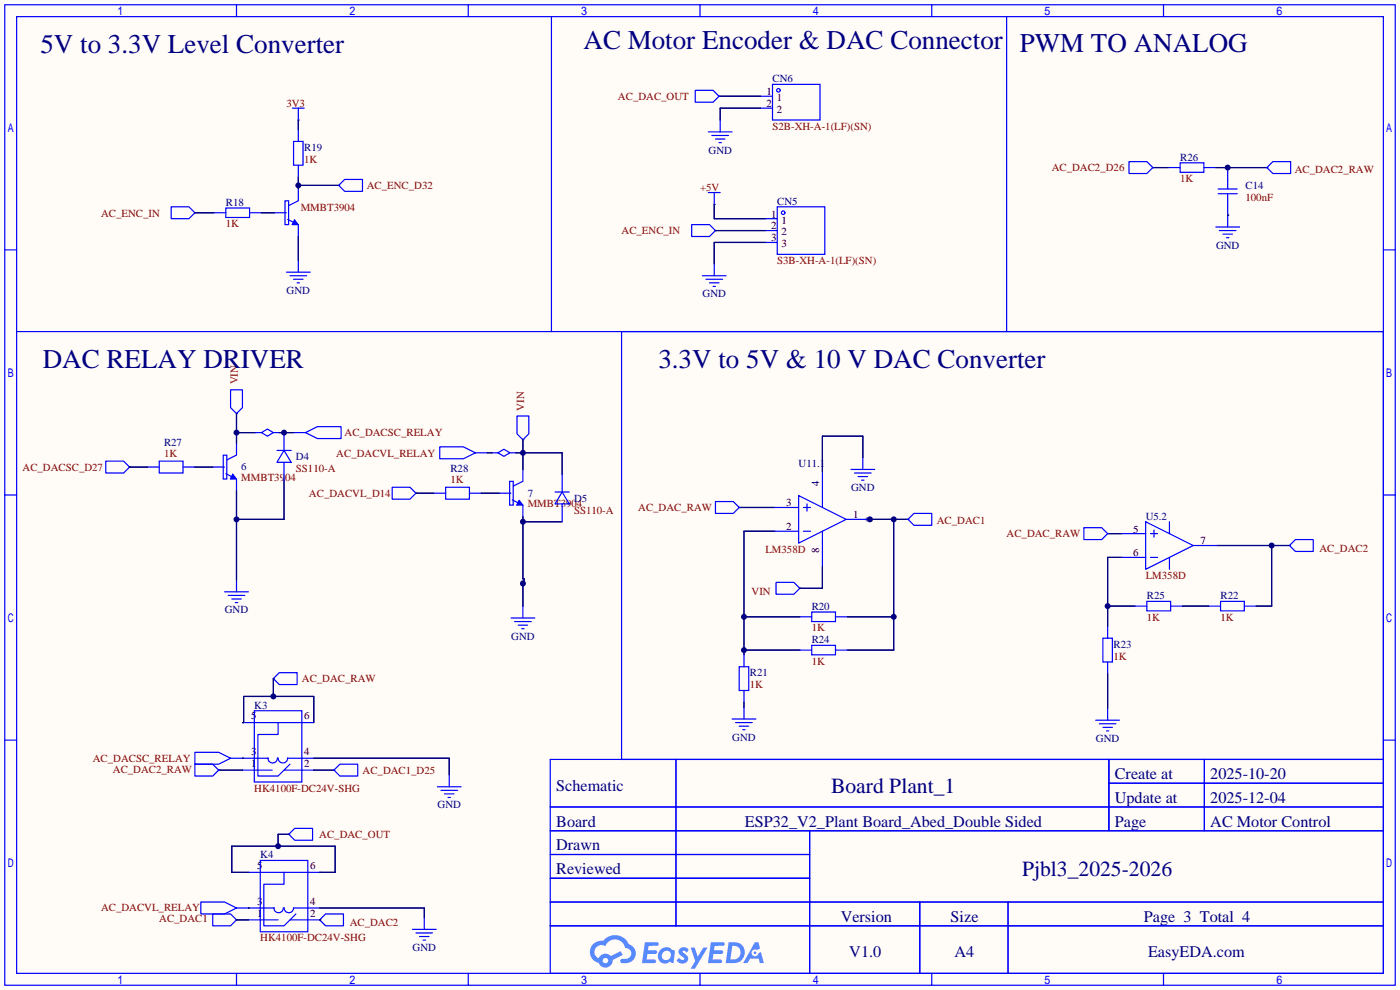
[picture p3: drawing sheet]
<svg xmlns="http://www.w3.org/2000/svg" width="299mm" height="212mm" viewBox="0 0 299 212" stroke-linecap="round" stroke-linejoin="round" font-family="sans-serif">
<path d="M0 0h299.2v211.6h-299.2z" fill="#fffcf7"/>
<g fill="#999">
<circle cx="185.4" cy="111" r=".51"/>
<circle cx="111.8" cy="124.5" r=".51"/>
</g>
<g fill="none" stroke="#00f" stroke-width=".25">
<path d="M1 1h297.2v209.6h-297.2zM3.6 3.6h292.1v204.4h-292.1zM50.5 1v2.6M100.1 1v2.6M149.6 1v2.6M199.1 1v2.6M248.7 1v2.6M1 53.4h2.6M295.7 53.4h2.5M1 105.8h2.6M295.7 105.8h2.5M1 158.2h2.6"/>
<path d="M295.7 158.2h2.5M117.6 162.3h178.1v45.7h-178.1zM117.6 172.5h178.1M117.6 177.5h178.1M144.5 162.3v35.6M173 177.5v30.5M237 162.3v15.2M237 167.4h58.7M257.4 162.3v15.2M117.6 182.6h55.4M117.6 192.8h178.1M117.6 187.7h55.4"/>
<path d="M117.6 197.9h178.1M196.6 192.8v15.2M215.4 192.8v15.2M50.5 208v2.6M100.1 208v2.6M149.6 208v2.6M199.1 208v2.6M248.7 208v2.6"/>
</g>
<g fill="#5487ff">
<path d="M145.3 202.7a1.3 1.3 0 0 1 1.9 .3l-.4 .6a.54 .54 0 0 0-.9-.2l.1 .2a1.34 1.34 0 0 1 .9 1.8 1.47 1.47 0 0 1-2.3-.1l.5-.6 .8 .5a.31 .31 0 0 0 .4-.3 .31 .31 0 0 0-.3-.4 1.12 1.12 0 0 1-.7-1.8z"/>
<path d="M147.6 202.5h.9l.6 2 1.2-2h.9l-2.7 4.6h-.9l1-1.7z"/>
<path d="M137.8 201.4h1.7a1.31 1.31 0 0 1 1.2 .2 .4 .4 0 0 1-.3 .5l-1.8 .1-.1 .9h1.6a.4 .4 0 0 1 .4 .4 .4 .4 0 0 1-.5 .4h-1.6l-.2 1.2h1.4a.46 .46 0 0 1 .5 0 .46 .46 0 0 1 .1 .5l-.4 .2h-2.6z"/>
<path d="M151.9 201.4h1.7a1.32 1.32 0 0 1 1.2 .2 .39 .39 0 0 1-.3 .5l-1.8 .1-.1 .9h1.6a.4 .4 0 0 1 .4 .4 .4 .4 0 0 1-.4 .4h-1.7l-.2 1.2h1.4a.46 .46 0 0 1 .5 0 .46 .46 0 0 1 .1 .5l-.4 .2h-2.6z"/>
<path d="M161.3 201.4h.8l.3 1.3-.6 .4a.75 .75 0 0 0-1.1 .3 .75 .75 0 0 0 .5 1 .75 .75 0 0 0 .9-.7l.5-.2 .6 2.3h-.8l-.3-.9h-1.8l-.5 .9h-1z"/>
<path d="M155.7 201.4l-.6 4.4h1.5a2.27 2.27 0 0 0 2.6-2.2 2.27 2.27 0 0 0-2.7-2.2zM156.5 202.1a1.5 1.5 0 0 1 1.8 1.6 1.5 1.5 0 0 1-1.9 1.4h-.3z"/>
<path d="M141.2 203a1.6 1.6 0 0 0-.3 2.3 1.6 1.6 0 0 0 2.3 .2l.7 .3 .3-2.4-.1-.3-.5-.1a1.58 1.58 0 0 0-2.4 0zM141.8 203.5a.98 .98 0 0 1 1.6 .4 .98 .98 0 0 1-1.1 1.3 .94 .94 0 0 1-.9-.7 .94 .94 0 0 1 .4-1z"/>
<path d="M126.8 201.8a2.37 2.37 0 0 0 1.1 4 1.54 1.54 0 0 0 1.8 1 1.54 1.54 0 0 0 1.2-1.6l2.2-1.1-.5-.8-2 1a1.57 1.57 0 0 0-2.7 .5 1.5 1.5 0 0 1-.7-2.1 1.5 1.5 0 0 1 2.2-.5 2.23 2.23 0 0 1 2.3-1.4 2.23 2.23 0 0 1 2 1.8 1.16 1.16 0 0 1 1.2 1.1 1.16 1.16 0 0 1-1.1 1.2h-.7a.47 .47 0 0 0-.5 .4 .47 .47 0 0 0 .4 .5 2.17 2.17 0 0 0 2.5-.9 2.17 2.17 0 0 0-.3-2.7l-.8-.4a3.2 3.2 0 0 0-5.5-.7l-1.1 .1zM128.8 205.3a.6 .6 0 0 1 1.2 0 .6 .6 0 0 1-1.2 0z"/>
<circle cx="161.4" cy="203.6" r=".28"/>
</g>
<g fill="none" stroke="#00f" stroke-width=".25">
<path d="M117.9 3.6v67.3M148.6 19.3h3.8l1.3 1.3-1.3 1.2h-3.8zM165.1 18h10.2v7.7h-10.2zM215.1 3.6v67.3M62.5 23.1h2.5M62.7 30.2h2.1v5.1h-2.1zM63.8 25.7h.1M63.8 23.1v2.6M63.8 27.7v2.5M63.8 35.3v2.5M72.4 39.6l1.3-1.2h3.8v2.5h-3.8zM72.4 39.6h.1"/>
<path d="M151.4 28.2h5.1M152.1 29h3.6M152.9 29.7h2M153.7 20.6h.1M153.7 30.5h.5M153.9 25.7v2.5M162.6 20.6h2.5M162.6 23.1h2.5M241.3 34.5h3.8l1.3 1.3-1.3 1.3h-3.8zM246.4 35.8h.1M249.7 35.8h2.5M252.2 34.8h5.1v2h-5.1z"/>
<path d="M257.3 35.8h2.5M262.4 35.8v4.6M270.8 35.8h.1M272 34.5h3.8v2.6h-3.8l-1.2-1.3zM36.6 44.2h3.8l1.3 1.3-1.3 1.2h-3.8zM41.7 45.5h.1M45.7 45.5h2.6M48.3 44.4h5v2.1h-5zM53.3 45.5h2.6M58.7 45.5h2.5M60.9 42.9h.8v5.1h-.8zM61.2 58.2h5.1"/>
<path d="M61.5 46.9l1.2 .6M62 58.9h3.5M62.7 59.7h2.1M63 47l.7 1h-1.3zM63 47.5l.1 .3h-.4l.3-.6 .5 .7h-.8M63.7 42.9l-2 1M63.8 40.4v2.5M63.8 48v2.5M63.8 55.6v2.6M147.8 48h3.8l1.3 1.3-1.3 1.2h-3.8zM150.1 58.9h5.1M150.9 59.7h3.5"/>
<path d="M151.4 41.1h2.5M152.7 43.7h.1M152.7 41.1v2.6M152.7 56.4v2.5M152.9 49.3h.1M163.6 46.7h2.5M163.6 49.3h2.5M163.6 51.8h2.5M166.1 44.2h10.2v10.2h-10.2zM259.8 48.5h5.1M260.3 40.4h4.1M260.3 41.4h4.1"/>
<path d="M260.6 49.3h3.6M261.4 50h2M262.1 50.8h.5M262.4 41.4v7.1M3.6 70.9h292.1M63.5 60.5h.5M132.8 70.9h162.9v91.4h-162.9zM151.6 60.5h2.1M152.4 61.2h.5M22.6 98.6h3.8l1.3 1.2-1.3 1.3h-3.8zM27.7 99.8h.1M31.5 99.8h2.5"/>
<path d="M34 98.6h5.1v2.5h-5.1zM39.1 99.8h2.6M45.5 99.8h2.5M47.7 97.3h.8v5.1h-.8zM49.3 83.3h2.5v3.8l-1.3 1.3-1.2-1.3zM50.5 97.3l-2 1M50.5 88.4h.1M50.5 94.7v2.5M54.6 92.5h1.3M55.9 92.5l1.2-.8 1.3 .8-1.3 .7zM58.4 92.5h1.3M59.2 96.3h3"/>
<path d="M60.7 96.3l1.5 2.5h-3zM60.7 92.5v3.8M60.7 98.8v3.8M62.7 92.5h2.6M65.3 92.5l2.5-1.3h5.1v2.5h-5.1zM94 95.5h5.1l2.5 1.3-2.5 1.2h-5.1zM101.6 96.8h2.5M105.2 96.8h1.2M106.4 96.8l1.3-.8 1.3 .8-1.3 .7zM109 96.8h1.2M110.5 88.9h2.5v3.8l-1.2 1.3-1.3-1.3zM111.8 94h.1"/>
<path d="M184.4 97.8v2.5M48.3 101.2l1.2 .7M49.7 101.3l.8 1.1h-1.3zM49.7 101.9l.2 .2h-.4l.2-.5 .6 .6h-.8M50.5 102.4v2.5M83.8 104.1h3.8l1.3 1.3-1.3 1.3h-3.8zM88.9 105.4h.1M92.7 105.4h2.5M95.2 104.1h5.1v2.6h-5.1zM100.3 105.4h2.6M106.7 105.4h2.5M108.9 102.9h.8v5h-.8z"/>
<path d="M109.5 106.8l1.2 .6M111 107.4l.1 .3h-.4l.3-.5 .5 .6h-.8M111 106.9l.7 1h-1.3zM111.7 102.9l-2 1M111.8 100.3v2.5M111.8 108v2.5M118.6 105.2h3.1M120.1 105.2l1.6 2.5h-3.1zM120.1 101.3v3.9M120.1 107.7v3.8M152.9 107.2h3.8l1.3 1.3-1.3 1.2h-3.8zM158 108.5h.1"/>
<path d="M165.6 113.5h5.1M165.6 108.5h5.1M170.7 105.9l10.1 5.1-10.1 5.1zM171.7 113.5h1.5M171.7 108.5h1.5M172.5 107.7v1.5M175.8 100.8v7.7M175.8 113.5v7.7M180.8 111h5.1M181.9 100.3h5M182.6 101.1h3.6M183.4 101.9h2"/>
<path d="M184.1 102.6h.6M194.1 111h.1M195.3 109.7h3.8v2.6h-3.8l-1.2-1.3zM231.6 112.8h3.9l1.2 1.2-1.2 1.3h-3.9zM236.7 114h.1M239.8 119.1h5.1M239.8 114h5.1M244.9 111.5l10.1 5.1-10.1 5.1zM245.9 119.1h1.5M245.9 114h1.5M246.6 113.3v1.5M249.9 111.5v2.5"/>
<path d="M249.9 119.1v2.6M255 116.6h5.1M275.6 116.6h.1M276.9 115.3h3.8v2.6h-3.8l-1.3-1.3zM48 126.5h5.1M48.8 127.3h3.5M49.5 128h2.1M50.3 128.8h.5M50.5 124v2.5M109.2 132.1h5.1M110 132.8h3.5M110.7 133.6h2.1"/>
<path d="M111.5 134.4h.5M111.8 129.5v2.6M159 140v2.5M165.9 124.5h3.8l1.2 1.2-1.2 1.3h-3.8zM170.9 125.7h.1M170.9 131.8h2.6M170.9 138.9h2.6M173.5 130.8h5.1v2h-5.1zM173.5 137.9h5.1v2.1h-5.1zM178.6 131.8h2.5M178.6 138.9h2.5M235.7 136.4h2v5.1h-2z"/>
<path d="M236.7 133.9v2.5M242.6 129.5h2.5M245.1 128.5h5.1v2.1h-5.1zM250.2 129.5h2.5M258.3 129.5h2.6M260.9 128.5h5v2.1h-5zM265.9 129.5h2.6M51.8 154.4h15.3M54.4 151.9h10.1v15.2h-10.1zM58.4 145h.1M59.4 154.4v2.6h-4.3v8.9h4.3l2.6-2.6M59.7 143.8h3.8v2.5h-3.8l-1.3-1.3z"/>
<path d="M156.5 153.7h5M157.2 154.4h3.6M158 142.5h2v5.1h-2zM158 155.2h2M158.7 156h.6M159 147.6v2.5M159 151.1v2.6M234.2 153.9h5.1M234.9 154.7h3.6M235.7 155.4h2M236.5 156.2h.5M236.7 141.5v2.5"/>
<path d="M236.7 151.4v2.5M41.7 160.8h5l2.6 1.3-2.6 1.2h-5zM41.7 163.3h3.8l1.2 1.3-1.2 1.3h-3.8zM46.7 164.6h.1M49.3 162.1h8.1M51.8 164.6h6.4M57.3 162a1.01 1.01 0 0 0 1 1.1 1.01 1.01 0 0 0 1-1.1M59.5 162a1.01 1.01 0 0 0 1 1.1 1.01 1.01 0 0 0 1-1.1M60.7 164.6h6.4M61.5 162.1h5.6M61.7 178.3h.1M63 177h3.8v2.6h-3.8l-1.3-1.3z"/>
<path d="M71.4 164.6h.1M72.6 163.3h3.9v2.6h-3.9l-1.2-1.3zM93.5 168.1h5.1M94.2 168.9h3.6M95 169.7h2M95.8 170.4h.5M96 165.6v2.5M42.9 192.8h5.1l2.5 1.3-2.5 1.2h-5.1zM45.5 195.3h3.8l1.2 1.3-1.2 1.3h-3.8zM50.5 196.6h.1M50.5 194.1h8.2M53.1 196.6h6.3"/>
<path d="M53.1 186.4h15.2M55.6 183.9h10.2v15.2h-10.2zM58.5 194a1.01 1.01 0 0 0 1 1.1 1.01 1.01 0 0 0 1.1-1.1M60.7 186.4v2.6h-4.3v8.9h4.3l2.5-2.6M60.7 194a1.01 1.01 0 0 0 1 1.1 1.01 1.01 0 0 0 1-1.1M62 196.6h6.3M62.7 194.1h5.6M68.3 196.6l1.3-1.3h3.8v2.6h-3.8zM68.3 196.6h.1M88.1 198.6h5.1M88.9 199.4h3.6M90.7 196.1v2.5"/>
<path d="M89.7 200.2h2M90.4 200.9h.5"/>
<circle cx="166.4" cy="19.3" r=".38"/>
<circle cx="167.4" cy="45.5" r=".38"/>
</g>
<g fill="none" stroke="#000080" stroke-width=".25">
<path d="M63.8 25.7v2M63.8 37.8v2.6M63.8 39.6h8.6M153.7 20.6h8.9M162.6 23.1h-8.7v2.6M246.4 35.8h3.3M259.8 35.8h11M41.7 45.5h4M55.9 45.5h2.8M63.8 50.5v5.1M152.7 43.7v3h10.9M152.9 49.3h10.7"/>
<path d="M163.6 51.8h-10.9v4.6M262.4 46h.1M27.7 99.8h3.8M41.7 99.8h3.8M50.5 88.4v6.3M50.5 92.5h4.1M59.7 92.5h3M104.1 96.8h1.1M110.2 96.8h9.9v4.5M111.8 94v6.3M184.4 97.8v-4.6h-8.6v7.6M50.5 104.9v19.1"/>
<path d="M60.7 102.6v8.4h-10.2M88.9 105.4h3.8M102.9 105.4h3.8M111.8 110.5v13.2h.2v1h-.2M111.8 111.5h8.3M158 108.5h7.6M165.6 113.5h-6.6v26.5M185.4 111h8.7M191 111v27.9h-9.9M236.7 114h3.1M239.8 119.1h-3.1v14.8M260.1 116.6h15.5"/>
<path d="M271.8 116.6v12.9h-3.3M111.8 124.5v5M159 131.8h11.9M159 138.9h11.9M175.8 121.2v4.5h-4.9M181.1 131.8h9.9M236.7 129.5h5.9M252.7 129.5h5.6M51.8 154.4h.3v-5.6h15v5.6M58.4 145v3.8M159 150.1v1M236.7 144v7.4"/>
<path d="M46.7 164.6h5.1M51.8 162.1h.1M61.7 178.3h-2.3v2.5M67.1 164.6h4.3M67.1 162.1h28.9v3.5M50.5 196.6h2.6M53.1 194.1h.1M53.1 186.4h-3.6v-5.6h22.1v5.6h-3.3M68.3 196.6h.1M68.3 194.1h22.4v2"/>
</g>
<g fill="#000080">
<circle cx="63.8" cy="39.6" r=".63"/>
<circle cx="191" cy="111" r=".63"/>
<circle cx="191" cy="131.8" r=".63"/>
<circle cx="185.9" cy="111" r=".63"/>
<circle cx="159" cy="131.8" r=".63"/>
<circle cx="159" cy="138.9" r=".63"/>
<circle cx="271.8" cy="116.6" r=".63"/>
<circle cx="236.7" cy="129.5" r=".63"/>
<circle cx="50.5" cy="92.5" r=".63"/>
<circle cx="50.5" cy="111" r=".63"/>
<circle cx="111.8" cy="111.5" r=".63"/>
<circle cx="111.8" cy="124.7" r=".63"/>
<circle cx="58.4" cy="148.8" r=".63"/>
<circle cx="59.4" cy="180.8" r=".63"/>
<circle cx="262.4" cy="35.8" r=".63"/>
<circle cx="60.7" cy="92.5" r=".63"/>
<circle cx="111.8" cy="96.8" r=".63"/>
</g>
<g font-size="5.8" fill="#000080">
<text x="8.6" y="11.3">5V to 3.3V Level Converter</text>
<text x="124.7" y="10.5">AC Motor Encoder &amp; DAC Connector</text>
<text x="217.9" y="11">PWM TO ANALOG</text>
<text x="9.1" y="78.6">DAC RELAY DRIVER</text>
<text x="140.7" y="78.6">3.3V to 5V &amp; 10 V DAC Converter</text>
</g>
<g font-size="4.6" fill="#000080">
<text x="177.6" y="169.4">Board Plant_1</text>
<text x="218.5" y="187.2">Pjbl3_2025-2026</text>
</g>
<g font-size="3.5" fill="#000080">
<text x="238.3" y="166.5">Create at</text>
<text x="258.7" y="166.5">2025-10-20</text>
<text x="118.9" y="169.1">Schematic</text>
<text x="238.3" y="171.6">Update at</text>
<text x="258.7" y="171.6">2025-12-04</text>
<text x="118.9" y="176.7">Board</text>
<text x="159.2" y="176.7">ESP32_V2_Plant Board_Abed_Double Sided</text>
<text x="238.3" y="176.7">Page</text>
<text x="258.7" y="176.7">AC Motor Control</text>
<text x="118.9" y="181.8">Drawn</text>
<text x="118.9" y="186.8">Reviewed</text>
<text x="179.7" y="197">Version</text>
<text x="203.2" y="197">Size</text>
<text x="244.5" y="197">Page 3 Total 4</text>
<text x="181.5" y="204.6">V1.0</text>
<text x="204" y="204.6">A4</text>
<text x="245.4" y="204.6">EasyEDA.com</text>
</g>
<g font-size="2.3" fill="#000080">
<text x="165.1" y="17.6">CN6</text>
<text x="65" y="32.3">R19</text>
<text x="151.4" y="32.8">GND</text>
<text x="252.2" y="34.3">R26</text>
<text x="266.2" y="40.4">C14</text>
<text x="48.3" y="44">R18</text>
<text x="166.1" y="43.7">CN5</text>
<text x="259.9" y="53.1">GND</text>
<text x="61.3" y="62.8">GND</text>
<text x="150.2" y="63.5">GND</text>
<text x="35.1" y="95.4">R27</text>
<text x="51.6" y="100.6">6</text>
<text x="63.2" y="98.3">D4</text>
<text x="96.3" y="100.9">R28</text>
<text x="170.7" y="99.9">U11.1</text>
<text x="112.8" y="106.1">7</text>
<text x="122.7" y="107.2">D5</text>
<text x="181.9" y="104.9">GND</text>
<text x="244.9" y="111">U5.2</text>
<text x="48.1" y="131.1">GND</text>
<text x="173.5" y="130.3">R20</text>
<text x="245.1" y="128.1">R25</text>
<text x="260.9" y="128.1">R22</text>
<text x="109.3" y="136.7">GND</text>
<text x="173.5" y="137.5">R24</text>
<text x="238" y="138.5">R23</text>
<text x="160.3" y="144.6">R21</text>
<text x="54.4" y="151.4">K3</text>
<text x="156.5" y="158.3">GND</text>
<text x="234.2" y="158.5">GND</text>
<text x="93.5" y="172.8">GND</text>
<text x="55.6" y="183.4">K4</text>
<text x="88.2" y="203.2">GND</text>
</g>
<g font-size="2.3" fill="#800000">
<text x="61.2" y="22.8">3V3</text>
<text x="132.1" y="21.4">AC_DAC_OUT</text>
<text x="165.1" y="27.7">S2B-XH-A-1(LF)(SN)</text>
<text x="65" y="34.8">1K</text>
<text x="78.4" y="40.4">AC_ENC_D32</text>
<text x="149.6" y="40.8">+5V</text>
<text x="224.8" y="36.6">AC_DAC2_D26</text>
<text x="252.2" y="38.9">1K</text>
<text x="276.7" y="36.9">AC_DAC2_RAW</text>
<text x="21.6" y="46.3">AC_ENC_IN</text>
<text x="64.3" y="45">MMBT3904</text>
<text x="266.2" y="43">100nF</text>
<text x="48.3" y="48.6">1K</text>
<text x="132.8" y="50.1">AC_ENC_IN</text>
<text x="166.1" y="56.4">S3B-XH-A-1(LF)(SN)</text>
<text x="50.8" y="82.2" transform="rotate(-90 50.8 82.2)">VIN</text>
<text x="112" y="87.8" transform="rotate(-90 112 87.8)">VIN</text>
<text x="73.7" y="93.3">AC_DACSC_RELAY</text>
<text x="4.8" y="100.6">AC_DACSC_D27</text>
<text x="35.1" y="97.7">1K</text>
<text x="63.2" y="100.9">SS110-A</text>
<text x="71.9" y="97.6">AC_DACVL_RELAY</text>
<text x="51.6" y="102.8">MMBT3904</text>
<text x="66" y="106.2">AC_DACVL_D14</text>
<text x="96.3" y="103.3">1K</text>
<text x="112.8" y="108.4">MMBT3904</text>
<text x="122.7" y="109.8">SS110-A</text>
<text x="136.4" y="109.3">AC_DAC_RAW</text>
<text x="200.2" y="112.1">AC_DAC1</text>
<text x="163.6" y="118.2">LM358D</text>
<text x="215.1" y="114.9">AC_DAC_RAW</text>
<text x="282" y="117.9">AC_DAC2</text>
<text x="244.9" y="123.7">LM358D</text>
<text x="160.6" y="127.1">VIN</text>
<text x="173.5" y="134.9">1K</text>
<text x="245.1" y="132.6">1K</text>
<text x="260.9" y="132.6">1K</text>
<text x="173.5" y="142">1K</text>
<text x="238" y="141">1K</text>
<text x="64.5" y="145.8">AC_DAC_RAW</text>
<text x="160.3" y="147.1">1K</text>
<text x="19.8" y="162.9">AC_DACSC_RELAY</text>
<text x="24.1" y="165.1">AC_DAC2_RAW</text>
<text x="77.5" y="165.4">AC_DAC1_D25</text>
<text x="54.4" y="169.2">HK4100F-DC24V-SHG</text>
<text x="68.2" y="179.1">AC_DAC_OUT</text>
<text x="21.6" y="194.6">AC_DACVL_RELAY</text>
<text x="34" y="197.1">AC_DAC1</text>
<text x="74.7" y="197.9">AC_DAC2</text>
<text x="55.6" y="201.2">HK4100F-DC24V-SHG</text>
</g>
<g font-size="2.3">
<text x="163.8" y="20.3">1</text>
<text x="163.8" y="22.9">2</text>
<text x="166" y="21.6">1</text>
<text x="166" y="24.2">2</text>
<text x="164.8" y="46.5">1</text>
<text x="167.1" y="47.8">1</text>
<text x="164.8" y="49">2</text>
<text x="164.8" y="51.6">3</text>
<text x="167.1" y="50.3">2</text>
<text x="167.1" y="52.9">3</text>
<text x="175.1" y="103.9" transform="rotate(-90 175.1 103.9)">4</text>
<text x="168" y="113.3">2</text>
<text x="168" y="108.2">3</text>
<text x="182.4" y="110.8">1</text>
<text x="242.2" y="113.8">5</text>
<text x="175.1" y="118.3" transform="rotate(-90 175.1 118.3)">8</text>
<text x="242.2" y="118.9">6</text>
<text x="256.5" y="116.4">7</text>
<text x="53.7" y="153.7">5</text>
<text x="65" y="153.7">6</text>
<text x="53.7" y="161.3">3</text>
<text x="65" y="161.3">4</text>
<text x="53.7" y="163.9">1</text>
<text x="65" y="163.9">2</text>
<text x="55" y="185.7">5</text>
<text x="66.3" y="185.7">6</text>
<text x="55" y="193.3">3</text>
<text x="55" y="195.9">1</text>
<text x="66.3" y="195.9">2</text>
<text x="66.3" y="193.3">4</text>
</g>
</svg>
